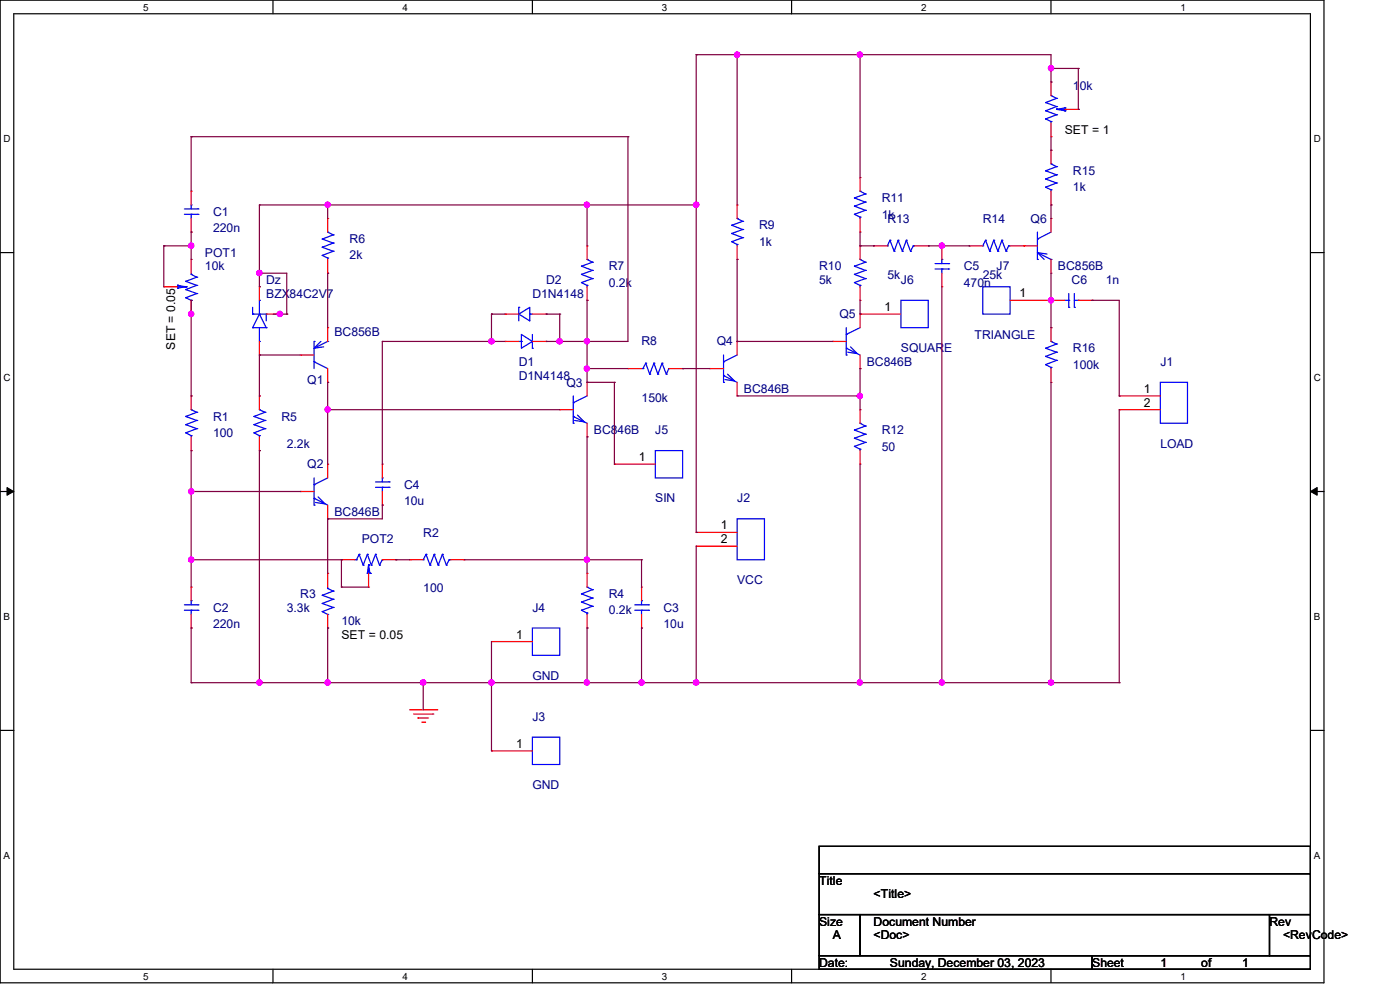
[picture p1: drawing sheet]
<svg xmlns="http://www.w3.org/2000/svg" width="297mm" height="210mm" viewBox="0 0 297 210" stroke-linecap="round" stroke-linejoin="round" font-family="sans-serif">
<path d="M0 0h280.9v208.5h-280.9zM2.9 2.9h275.1v202.7h-275.1z" fill="none" stroke="#000" stroke-width=".25"/>
<g fill="#fff">
<path d="M30.4 .3h1.1v2.4h-1.1z"/>
<path d="M30.4 205.9h1.1v2.3h-1.1z"/>
</g>
<path d="M57.9 0v2.9M57.9 205.6v2.9" fill="none" stroke="#000" stroke-width=".25"/>
<g fill="#fff">
<path d="M85.4 .3h1.1v2.4h-1.1z"/>
<path d="M85.4 205.9h1.1v2.3h-1.1z"/>
</g>
<path d="M112.9 0v2.9M112.9 205.6v2.9" fill="none" stroke="#000" stroke-width=".25"/>
<g fill="#fff">
<path d="M140.4 .3h1.2v2.4h-1.2z"/>
<path d="M140.4 205.9h1.2v2.3h-1.2z"/>
</g>
<path d="M167.9 0v2.9M167.9 205.6v2.9" fill="none" stroke="#000" stroke-width=".25"/>
<g fill="#fff">
<path d="M195.4 .3h1.2v2.4h-1.2z"/>
<path d="M195.4 205.9h1.2v2.3h-1.2z"/>
</g>
<path d="M223 0v2.9M223 205.6v2.9" fill="none" stroke="#000" stroke-width=".25"/>
<g fill="#fff">
<path d="M250.4 .3h1.2v2.4h-1.2z"/>
<path d="M250.4 205.9h1.2v2.3h-1.2z"/>
<path d="M.8 28.2h1.4v2.4h-1.4z"/>
<path d="M278.7 28.2h1.5v2.4h-1.5z"/>
<path d="M.8 78.9h1.4v2.3h-1.4z"/>
<path d="M278.7 78.9h1.5v2.3h-1.5z"/>
</g>
<path d="M0 53.6h2.9M278 53.6h2.9" fill="none" stroke="#000" stroke-width=".25"/>
<g fill="#fff">
<path d="M.8 129.6h1.3v2.3h-1.3z"/>
<path d="M278.7 129.6h1.4v2.3h-1.4z"/>
</g>
<path d="M0 104.3h2.9M278 104.3h2.9" fill="none" stroke="#000" stroke-width=".25"/>
<path d="M1.5 103.4l1.4 .9-1.4 .8zM278 104.3l1.4-.9v1.7z" fill="#000" stroke="#000" stroke-width=".21"/>
<g fill="#fff">
<path d="M.8 180.3h1.3v2.3h-1.3z"/>
<path d="M278.7 180.3h1.4v2.3h-1.4z"/>
</g>
<path d="M0 154.9h2.9M278 154.9h2.9M173.8 179.5h104.2v5.8h-104.2zM173.8 185.3h104.2v8.7h-104.2zM173.8 194h8.7v8.7h-8.7zM182.5 194h86.8v8.7h-86.8zM269.3 194h8.7v8.7h-8.7zM173.8 202.7h57.9v2.9h-57.9zM231.7 202.7h46.3v2.9h-46.3z" fill="none" stroke="#000" stroke-width=".25"/>
<g fill="none" stroke="#f00" stroke-width=".25">
<path d="M223 17.4h.1M223 17.4v2.9M182.5 37.7h.1M182.5 37.7v2.9M223 29h.1M223 31.9h.1M223 26.1v2.9M223 31.9v2.9M225.9 23.2h2.9M228.8 23.2h.1M40.6 55h.1M40.6 49.2h.1"/>
<path d="M40.6 40.6h.1M40.6 40.6v2.9M40.6 46.4v2.8M40.6 55v3M69.5 46.4h.1M69.5 58h.1M69.5 46.4v2.8M69.5 55v3M124.5 52.2h.1M124.5 52.2v2.8M156.4 43.5h.1M156.4 55h.1"/>
<path d="M156.4 43.5v2.9M156.4 52.2v2.8M182.5 49.2h.1M182.5 52.2h.1M182.5 46.4v2.8M182.5 52.2v2.8M185.3 52.2h.1M185.3 52.2h3M194 52.2h2.9M196.9 52.2h.1M199.8 52.2h.1M199.8 52.2v2.8"/>
<path d="M199.8 58v2.8M205.6 52.2h.1M205.6 52.2h2.9M214.3 52.2h5.8M217.2 52.2h.1M223 46.4h.1M223 58h.1M223 43.5h.1M223 40.6v2.9M223 46.4v2.8M223 55v3M34.8 60.8h.1"/>
<path d="M34.8 60.8h2.9M40.6 66.6h.1M40.6 63.7v2.9M55 60.8h.1M55 75.3h.1M55 60.8v2.9M55 72.4v2.9M56.5 66.6h2.9M59.4 66.6h.1M63.7 75.3h.1M63.7 75.3h2.9M69.5 69.5h.1"/>
<path d="M69.5 69.5v2.9M69.5 78.2v2.9M107.1 72.4h.1M107.1 66.6h.1M107.1 66.6h3M107.1 72.4h3M112.9 66.6h3M112.9 72.4h3M115.9 72.4h.1M115.9 66.6h.1M124.5 63.7h.1M124.5 60.8v2.9"/>
<path d="M133.2 78.2h.1M133.2 78.2h2.9M141.9 78.2h2.9M144.8 78.2h.1M150.6 78.2h.1M150.6 78.2h2.9M156.4 72.4h.1M156.4 72.4v2.9M176.7 72.4h.1M176.7 72.4h2.8M182.5 66.6h.1M182.5 63.7h.1"/>
<path d="M182.5 78.2h.1M182.5 60.8v2.9M182.5 66.6v2.9M182.5 75.3v2.9M182.5 66.6h8.6M199.8 60.8h.1M214.3 63.7h11.6M223 63.7h.1M223 69.5h.1M223 69.5v2.9M223 78.2v2.9M228.8 63.7h2.9"/>
<path d="M231.7 63.7h.1M40.6 84h.1M40.6 95.6h.1M40.6 84v2.9M40.6 92.7v2.9M55 84h.1M55 95.6h.1M55 84v2.9M55 92.7v2.9M69.5 81.1h.1M69.5 98.5h.1M69.5 98.5v2.9"/>
<path d="M81.1 98.5h.1M81.1 98.5v2.9M118.7 86.9h.1M118.7 86.9h2.9M124.5 81.1h.1M124.5 92.7h.1M124.5 81.1v2.9M124.5 89.8v2.9M130.3 98.5h.1M130.3 98.5h8.7M156.4 84h.1M156.4 81.1v2.9"/>
<path d="M182.5 86.9h.1M182.5 98.5h.1M182.5 86.9v2.9M182.5 95.6v2.9M223 81.1h.1M237.4 84h.1M237.4 86.9h.1M237.4 84h8.8M237.4 86.9h8.8M63.7 104.3h.1M63.7 104.3h2.9M69.5 110.1h.1"/>
<path d="M69.5 107.1v3M72.4 118.7h.1M72.4 118.7h2.9M81.1 107.1h.1M81.1 118.7h2.9M81.1 104.3v2.8M84 118.7h.1M86.9 118.7h.1M86.9 118.7h2.9M95.6 118.7h2.9M98.5 118.7h.1M147.7 112.9h.1"/>
<path d="M147.7 115.9h.1M147.7 112.9h8.7M147.7 115.9h8.7M40.6 133.2h.1M40.6 124.5h.1M40.6 124.5v2.9M40.6 130.3v2.9M69.5 133.2h.1M69.5 121.6h.1M69.5 121.6v2.9M69.5 130.3v2.9M78.2 124.5h.1"/>
<path d="M78.2 121.6v2.9M104.3 136.1h.1M104.3 136.1h8.6M124.5 121.6h.1M124.5 133.2h.1M124.5 121.6v2.9M124.5 130.3v2.9M136.1 133.2h.1M136.1 124.5h.1M136.1 124.5v2.9M136.1 130.3v2.9M86.9 150.6h5.8"/>
<path d="M87.8 151.5h4M88.6 152.3h.1M88.6 152.3h2.3M89.5 153.2h.6M90.1 153.2h.1M91.8 151.5h.1M92.7 150.6h.1M104.3 159.3h.1M104.3 159.3h8.6"/>
</g>
<g fill="none" stroke="#00f" stroke-width=".25">
<path d="M221.8 21.8h.1M221.8 23.5h.1M221.8 25.2h.1M221.8 39.7h.1M221.8 38h.1M221.8 36.2h.1M221.8 21.8l2.4 .8M221.8 23.5l2.4 .8M221.8 25.2l1.2 .6M221.8 39.7l1.2 .6M221.8 38l2.4 .8M221.8 36.2l2.4 .9"/>
<path d="M223 20.3h.1M223 25.8h.1M223 34.8h.1M223 20.3l1.2 .6M223 25.8v.3M223 34.8l1.2 .5M224.2 24.3h.1M224.2 22.6h.1M224.2 20.9h.1M224.2 23.2h.1M224.2 38.8h.1M224.2 37.1h.1"/>
<path d="M224.2 35.3h.1M224.2 24.3l-2.4 .9M224.2 22.6l-2.4 .9M224.2 20.9l-2.4 .9M224.2 23.2l1.7 .3M224.2 23.2h1.7M224.2 38.8l-2.4 .9M224.2 37.1l-2.4 .9M224.2 35.3l-2.4 .9M225.9 23.5h.1M225.9 22.9h.1M225.9 22.9l-1.7 .3"/>
<path d="M225.9 22.9v.6M39.1 45.5h2.9M39.1 44.3h2.9M39.4 59.7h.1M39.4 59.7l2.3 .8M40.6 58.2h.1M40.6 43.5h.1M40.6 45.5h.1M40.6 43.5v.8M40.6 45.5v.9M40.6 58v.2M40.6 58.2l1.1 .6"/>
<path d="M41.7 58.8h.1M41.7 58.8l-2.3 .9M42 45.5h.1M42 44.3h.1M68.4 54.2h.1M68.4 52.5h.1M68.4 50.7h.1M68.4 54.2l1.1 .5M68.4 52.5l2.3 .8M68.4 50.7l2.3 .9M69.5 49.2h.1M69.5 54.7h.1"/>
<path d="M69.5 54.7v.3M69.5 49.2l1.2 .6M70.7 53.3h.1M70.7 51.6h.1M70.7 49.8h.1M70.7 53.3l-2.3 .9M70.7 51.6l-2.3 .9M70.7 49.8l-2.3 .9M123.4 59.9h.1M123.4 58.2h.1M123.4 56.5h.1M123.4 59.9l1.1 .6"/>
<path d="M123.4 58.2l2.3 .9M123.4 56.5l2.3 .9M124.5 55h.1M124.5 55l1.2 .6M125.7 59.1h.1M125.7 57.4h.1M125.7 55.6h.1M125.7 59.1l-2.3 .8M125.7 57.4l-2.3 .8M125.7 55.6l-2.3 .9M155.2 51.3h.1M155.2 49.5h.1"/>
<path d="M155.2 47.8h.1M155.2 51.3l1.2 .6M155.2 49.5l2.4 .9M155.2 47.8l2.4 .9M156.4 46.4h.1M156.4 51.9h.1M156.4 46.4l1.2 .5M156.4 51.9v.3M157.6 50.4h.1M157.6 48.7h.1M157.6 46.9h.1M157.6 50.4l-2.4 .9"/>
<path d="M157.6 48.7l-2.4 .8M157.6 46.9l-2.4 .9M181.3 45.5h.1M181.3 43.7h.1M181.3 42h.1M181.3 59.9h.1M181.3 58.2h.1M181.3 56.5h.1M181.3 45.5l1.2 .6M181.3 43.7l2.3 .9M181.3 42l2.3 .9M181.3 59.9l1.2 .6"/>
<path d="M181.3 58.2l2.3 .9M181.3 56.5l2.3 .9M182.5 40.6h.1M182.5 46.1h.1M182.5 55h.1M182.5 40.6l1.1 .5M182.5 46.1v.3M182.5 55l1.1 .6M183.6 44.6h.1M183.6 42.9h.1M183.6 41.1h.1M183.6 59.1h.1"/>
<path d="M183.6 57.4h.1M183.6 55.6h.1M183.6 44.6l-2.3 .9M183.6 42.9l-2.3 .8M183.6 41.1l-2.3 .9M183.6 59.1l-2.3 .8M183.6 57.4l-2.3 .8M183.6 55.6l-2.3 .9M188.3 52.2h.1M188.8 51h.1M188.8 51l.9 2.3M188.8 51l-.5 1.2"/>
<path d="M189.7 53.3h.1M190.5 51h.1M190.5 51l.9 2.3M190.5 51l-.8 2.3M191.4 53.3h.1M192.3 51h.1M192.3 51l.9 2.3M192.3 51l-.9 2.3M193.2 53.3h.1M193.8 52.2h.1M193.8 52.2l-.6 1.1M193.8 52.2h.2"/>
<path d="M198.4 57.1h2.9M198.4 55.9h2.9M199.8 55h.1M199.8 57.1h.1M199.8 55v.9M199.8 57.1v.9M201.3 57.1h.1M201.3 55.9h.1M208.5 52.2h.1M209.1 51h.1M209.1 51l.9 2.3M209.1 51l-.6 1.2"/>
<path d="M210 53.3h.1M210.8 51h.1M210.8 51l.9 2.3M210.8 51l-.8 2.3M211.7 53.3h.1M212.6 51h.1M212.6 51l.8 2.3M212.6 51l-.9 2.3M213.4 53.3h.1M214 52.2h.1M214 52.2h.3M214 52.2l-.6 1.1"/>
<path d="M220.1 50.7h.1M220.1 55h.1M220.1 53.6l2.9 1.4M220.1 49.2v5.8M222.1 53.9l-2-.3 1.4 1.4M223 55h.1M223 40.3h.1M223 40.3v.3M223 49.2l-2.9 1.5M37.7 60.5h.1M37.7 61.1h.1M37.7 60.5l1.7 .3"/>
<path d="M37.7 60.5v.6M37.7 60.8h1.7M39.4 61.4h.1M39.4 63.2h.1M39.4 60.8h.1M39.4 61.4l2.3 .9M39.4 63.2l1.2 .5M39.4 60.8l-1.7 .3M40.6 63.7h.1M41.7 62.3h.1M41.7 60.5h.1M41.7 60.5l-2.3 .9"/>
<path d="M41.7 62.3l-2.3 .9M53.6 69.5h.1M53.6 66.6h.1M53.6 69.5h2.9M53.6 66.6h2.9M53.6 65.2v1.4M55 72.4h.1M55 63.7h.1M55 66.6h.1M55 63.7v2.9M55 69.5v2.9M55 66.6l1.5 2.9"/>
<path d="M55 66.6l-1.4 2.9M56.5 69.5h.1M56.5 66.6h.1M56.5 66.6v1.5M66.6 76.8h.1M66.6 72.4h.1M66.6 76.8l2.9 1.4M66.6 72.4v5.8M68.1 72.4l-1.5 1.5 2.1-.3M69.5 72.4h.1M69.5 72.4l-2.9 1.5M110.1 66.6l2.3-1.4v2.9z"/>
<path d="M110.1 65.2h.1M110.1 72.4h.5M110.1 65.2v2.9M110.6 71l2.3 1.4-2.3 1.5zM110.6 72.4h.1M112.4 66.6h.1M112.4 66.6h.5M112.9 73.9h.1M112.9 71v2.9M124.5 60.5h.1M124.5 60.5v.3M136.1 78.2h.3"/>
<path d="M136.4 78.2h.1M137 77h.1M137 77l-.6 1.2M137 77l.8 2.4M137.8 79.4h.1M138.7 77h.1M138.7 77l-.9 2.4M138.7 77l.9 2.4M139.6 79.4h.1M140.5 77h.1M140.5 77l-.9 2.4M140.5 77l.9 2.4"/>
<path d="M141.4 79.4h.1M141.9 78.2h.1M141.9 78.2l-.5 1.2M153.5 76.8h.1M153.5 79.7h.1M153.5 79.7l2.9 1.4M153.5 75.3v5.8M154.3 79.4l1.5 1.4-2-.3M156.4 75.3l-2.9 1.5M179.5 71h.1M179.5 73.9h.1M179.5 75.3h.1"/>
<path d="M179.5 73.9l3 1.4M179.5 69.5v5.8M180.4 73.6l1.5 1.4-2.1-.3M182.5 60.5h.1M182.5 60.5v.3M182.5 69.5l-3 1.5M191.1 63.7h5.8v5.8h-5.8zM208.5 60.8h5.8v5.8h-5.8zM221.8 77.3h.1M221.8 75.6h.1M221.8 73.9h.1M221.8 77.3l1.2 .6"/>
<path d="M221.8 75.6l2.4 .9M221.8 73.9l2.4 .8M223 72.4h.1M223 77.9h.1M223 77.9v.3M223 72.4l1.2 .6M224.2 76.5h.1M224.2 74.7h.1M224.2 73h.1M224.2 76.5l-2.4 .8M224.2 74.7l-2.4 .9M224.2 73l-2.4 .9"/>
<path d="M225.9 63.7h.8M226.7 65.2h.1M226.7 63.7h.1M226.7 62.3v2.9M227.9 65.2h.1M227.9 62.3v2.9M227.9 63.7h.9M228.8 63.7h.1M39.4 91.8h.1M39.4 90.1h.1M39.4 88.3h.1M39.4 91.8l1.2 .6"/>
<path d="M39.4 90.1l2.3 .8M39.4 88.3l2.3 .9M40.6 86.9h.1M40.6 92.4h.1M40.6 86.9l1.1 .6M40.6 92.4v.3M41.7 90.9h.1M41.7 89.2h.1M41.7 87.5h.1M41.7 90.9l-2.3 .9M41.7 89.2l-2.3 .9M41.7 87.5l-2.3 .8"/>
<path d="M53.9 91.8h.1M53.9 90.1h.1M53.9 88.3h.1M53.9 91.8l1.1 .6M53.9 90.1l2.3 .8M53.9 88.3l2.3 .9M55 86.9h.1M55 92.4h.1M55 86.9l1.2 .6M55 92.4v.3M56.2 90.9h.1M56.2 89.2h.1"/>
<path d="M56.2 87.5h.1M56.2 90.9l-2.3 .9M56.2 89.2l-2.3 .9M56.2 87.5l-2.3 .8M121.6 85.4h.1M121.6 88.3h.1M121.6 89.8h.1M121.6 88.3l2.9 1.5M121.6 84v5.8M122.5 88.1l1.5 1.4-2.1-.3M124.5 84l-2.9 1.4M139 95.6h5.8v5.8h-5.8z"/>
<path d="M153.5 81.1h.1M181.3 94.7h.1M181.3 93h.1M181.3 91.2h.1M181.3 94.7l1.2 .6M181.3 93l2.3 .9M181.3 91.2l2.3 .9M182.5 89.8h.1M182.5 95.3h.1M182.5 95.3v.3M182.5 89.8l1.1 .6M183.6 93.9h.1"/>
<path d="M183.6 92.1h.1M183.6 90.4h.1M183.6 93.9l-2.3 .8M183.6 92.1l-2.3 .9M183.6 90.4l-2.3 .8M246.2 81.1h5.7v8.7h-5.7zM66.6 102.8h.1M66.6 105.7h.1M66.6 107.1h.1M66.6 101.4v5.7M66.6 105.7l2.9 1.4M67.5 105.4l1.5 1.5-2.1-.3"/>
<path d="M69.5 101.4l-2.9 1.4M75.3 118.7h.3M75.6 118.7h.1M76.2 117.6h.1M76.2 117.6l.8 2.3M76.2 117.6l-.6 1.1M77 119.9h.1M77.9 117.6h.1M77.9 117.6l-.9 2.3M77.9 117.6l.9 2.3M78.2 119.9h.1M78.2 119.9l-.3 1.7"/>
<path d="M78.2 119.9l.3 1.7M78.2 119.9v1.7M78.8 119.9h.1M79.7 117.6h.1M79.7 117.6l-.9 2.3M79.7 117.6l.8 2.3M79.7 103.4h2.8M79.7 102.2h2.8M80.5 119.9h.1M81.1 118.7h.1M81.1 101.4h.1M81.1 103.4h.1"/>
<path d="M81.1 118.7l-.6 1.2M81.1 101.4v.8M81.1 103.4v.9M82.5 103.4h.1M82.5 102.2h.1M89.8 118.7h.1M90.4 117.6h.1M90.4 117.6l.8 2.3M90.4 117.6l-.6 1.1M91.2 119.9h.1M92.1 117.6h.1M92.1 117.6l.9 2.3"/>
<path d="M92.1 117.6l-.9 2.3M93 119.9h.1M93.9 117.6h.1M93.9 117.6l.8 2.3M93.9 117.6l-.9 2.3M94.7 119.9h.1M95.3 118.7h.1M95.3 118.7h.3M95.3 118.7l-.6 1.2M156.4 110.1h5.8v8.6h-5.8zM39.1 129.5h2.9M39.1 128.3h2.9"/>
<path d="M40.6 127.4h.1M40.6 129.5h.1M40.6 127.4v.9M40.6 129.5v.8M42 129.5h.1M42 128.3h.1M68.4 126.3h.1M68.4 128h.1M68.4 129.8h.1M68.4 126.3l2.3 .8M68.4 128l2.3 .9M68.4 129.8l1.1 .5"/>
<path d="M69.5 130.3h.1M69.5 124.8h.1M69.5 124.8l1.2 .6M69.5 124.5v.3M70.7 125.4h.1M70.7 127.1h.1M70.7 128.9h.1M70.7 125.4l-2.3 .9M70.7 127.1l-2.3 .9M70.7 128.9l-2.3 .9M77.9 121.6h.1M77.9 121.6h.6"/>
<path d="M78.5 121.6h.1M112.9 133.2h5.8v5.8h-5.8zM123.4 129.5h.1M123.4 127.7h.1M123.4 126h.1M123.4 129.5l1.1 .5M123.4 127.7l2.3 .9M123.4 126l2.3 .9M124.5 124.5h.1M124.5 130h.1M124.5 130v.3M124.5 124.5l1.2 .6"/>
<path d="M125.7 128.6h.1M125.7 126.9h.1M125.7 125.1h.1M125.7 128.6l-2.3 .9M125.7 126.9l-2.3 .8M125.7 125.1l-2.3 .9M134.7 129.5h2.9M134.7 128.3h2.9M136.1 127.4h.1M136.1 129.5h.1M136.1 127.4v.9M136.1 129.5v.8"/>
<path d="M137.6 129.5h.1M137.6 128.3h.1M112.9 156.4h5.8v5.8h-5.8z"/>
</g>
<g fill="none" stroke="#800040" stroke-width=".25">
<path d="M147.7 11.6h.1M147.7 11.6v101.3M147.7 11.6h75.3v5.8M156.4 11.6h.1M156.4 11.6v31.9M182.5 11.6h.1M182.5 11.6v26.1M223 14.5h.1M223 17.4h.1M223 14.5h5.8M228.8 14.5h.1M228.8 14.5v8.7"/>
<path d="M40.6 29h.1M40.6 29v11.6M40.6 29h92.6M133.2 29h.1M133.2 29v43.4h-17.3M223 31.9h.1M223 29v2.9M228.8 23.2h.1M34.8 52.2h.1M34.8 52.2h5.8M34.8 52.2v8.6M40.6 49.2h.1"/>
<path d="M40.6 52.2h.1M40.6 49.2v5.8M55 58h.1M55 43.5h.1M55 43.5v17.3M55 43.5h92.7M55 58h5.8v8.6M69.5 43.5h.1M69.5 58h.1M69.5 43.5v2.9M69.5 58v11.5M124.5 43.5h.1"/>
<path d="M124.5 43.5v8.7M156.4 55h.1M156.4 55v17.4M182.5 52.2h.1M182.5 49.2v3M182.5 52.2h2.8M185.3 52.2h.1M196.9 52.2h.1M196.9 52.2h8.7M205.6 52.2h.1M223 43.5h.1M223 43.5v2.9"/>
<path d="M223 58v11.5M40.6 63.7h.1M40.6 63.7v20.3M55 60.8h.1M55 75.3h.1M55 75.3v8.7M55 75.3h8.7M58 66.6h2.8M59.4 66.6h.1M60.8 66.6h.1M81.1 72.4h.1M81.1 72.4h26"/>
<path d="M81.1 72.4v26.1M104.3 66.6h.1M104.3 72.4h.1M104.3 66.6h2.8M104.3 66.6v5.8M115.9 66.6h.1M115.9 72.4h.1M115.9 66.6h2.8M118.7 66.6h.1M118.7 72.4h.1M118.7 66.6v5.8M124.5 63.7h.1"/>
<path d="M124.5 72.4h.1M124.5 78.2h.1M124.5 63.7v17.4M124.5 78.2h8.7M144.8 78.2h.1M144.8 78.2h5.8M156.4 72.4h.1M156.4 72.4h20.3M182.5 66.6h.1M182.5 78.2h.1M182.5 63.7v2.9M182.5 78.2v8.7"/>
<path d="M199.8 60.8v84M223 63.7h.1M223 69.5h.1M231.7 63.7h.1M231.7 63.7h5.7v20.3M40.6 84h.1M40.6 95.6h.1M40.6 95.6v28.9M55 84h.1M55 95.6h.1M55 95.6v49.2M69.5 81.1h.1"/>
<path d="M69.5 86.9h.1M69.5 81.1v17.4M69.5 86.9h49.2M124.5 92.7h.1M124.5 81.1h.1M124.5 92.7v28.9M124.5 81.1h5.8M130.3 81.1h.1M130.3 81.1v17.4M156.4 84h26.1M182.5 84h.1M182.5 98.5v46.3"/>
<path d="M223 81.1v63.7M237.4 84h.1M237.4 86.9v57.9M40.6 104.3h.1M40.6 118.7h.1M40.6 104.3h23.1M40.6 118.7h31.8M69.5 110.1h.1M69.5 110.1v11.5M72.4 118.7h.1M72.4 118.7v5.8M81.1 107.1h.1"/>
<path d="M81.1 107.1v3h-11.6M84 118.7h.1M84 118.7h2.9M98.5 118.7h37.6M124.5 118.7h.1M136.1 118.7h.1M136.1 118.7v5.8M147.7 112.9h.1M147.7 115.9v28.9M40.6 133.2h.1M40.6 133.2v11.6M69.5 133.2h.1"/>
<path d="M69.5 133.2v11.6M72.4 124.5h.1M72.4 124.5h5.8M104.3 136.1v23.2M124.5 133.2h.1M124.5 133.2v11.6M136.1 133.2h.1M136.1 133.2v11.6M40.6 144.8h.1M40.6 144.8h196.8M55 144.8h.1M69.5 144.8h.1"/>
<path d="M89.8 144.8h.1M89.8 144.8v5.8M104.3 144.8h.1M124.5 144.8h.1M136.1 144.8h.1M147.7 144.8h.1M182.5 144.8h.1M199.8 144.8h.1M223 144.8h.1M237.4 144.8h.1"/>
</g>
<g fill="#f0f" stroke="#f0f" stroke-width=".25">
<circle cx="156.4" cy="11.6" r=".55"/>
<circle cx="182.4" cy="11.6" r=".55"/>
<circle cx="223" cy="14.5" r=".55"/>
<circle cx="55" cy="57.9" r=".55"/>
<circle cx="69.5" cy="43.4" r=".55"/>
<circle cx="124.5" cy="43.4" r=".55"/>
<circle cx="147.7" cy="43.4" r=".56"/>
<circle cx="40.6" cy="52.1" r=".55"/>
<circle cx="199.8" cy="52.1" r=".55"/>
<circle cx="199.8" cy="144.8" r=".55"/>
<circle cx="223" cy="63.7" r=".55"/>
<circle cx="40.6" cy="66.6" r=".55"/>
<circle cx="59.4" cy="66.6" r=".55"/>
<circle cx="104.3" cy="72.4" r=".56"/>
<circle cx="118.7" cy="72.4" r=".56"/>
<circle cx="124.5" cy="72.4" r=".55"/>
<circle cx="124.5" cy="78.2" r=".55"/>
<circle cx="223" cy="144.8" r=".55"/>
<circle cx="182.4" cy="84" r=".55"/>
<circle cx="69.5" cy="86.9" r=".55"/>
<circle cx="124.5" cy="118.7" r=".55"/>
<circle cx="55" cy="144.8" r=".55"/>
<circle cx="182.4" cy="144.8" r=".55"/>
<circle cx="40.6" cy="118.7" r=".55"/>
<circle cx="40.6" cy="104.2" r=".55"/>
<circle cx="89.8" cy="144.8" r=".56"/>
<circle cx="69.5" cy="144.8" r=".55"/>
<circle cx="147.7" cy="144.8" r=".56"/>
<circle cx="136.1" cy="144.8" r=".55"/>
<circle cx="124.5" cy="144.8" r=".55"/>
<circle cx="104.3" cy="144.8" r=".56"/>
</g>
<g font-size="2.6" fill="#000080">
<text x="227.6" y="19.1">10k</text>
<text x="227.6" y="37.1">R15</text>
<text x="227.6" y="40.6">1k</text>
<text x="45.2" y="45.8">C1</text>
<text x="187.1" y="42.9">R11</text>
<text x="187.1" y="46.4">1k</text>
<text x="188.3" y="47.2">R13</text>
<text x="208.5" y="47.2">R14</text>
<text x="218.6" y="47.2">Q6</text>
<text x="45.2" y="49.3">220n</text>
<text x="74.2" y="51.6">R6</text>
<text x="161" y="48.7">R9</text>
<text x="161" y="52.2">1k</text>
<text x="43.5" y="54.5">POT1</text>
<text x="43.5" y="57.4">10k</text>
<text x="74.2" y="55">2k</text>
<text x="129.2" y="57.4">R7</text>
<text x="173.8" y="57.4">R10</text>
<text x="188.3" y="59.1">5k</text>
<text x="204.5" y="57.4">C5</text>
<text x="208.5" y="59.1">25k</text>
<text x="211.4" y="57.4">J7</text>
<text x="224.4" y="57.4">BC856B</text>
<text x="56.5" y="60.3">Dz</text>
<text x="56.5" y="63.2">BZX84C2V7</text>
<text x="112.9" y="63.2">D1N4148</text>
<text x="115.9" y="60.3">D2</text>
<text x="129.2" y="60.8">0.2k</text>
<text x="173.8" y="60.3">5k</text>
<text x="191.1" y="60.3">J6</text>
<text x="204.5" y="60.8">470n</text>
<text x="227.3" y="60.3">C6</text>
<text x="234.6" y="60.3">1n</text>
<text x="71" y="71.3">BC856B</text>
<text x="178.1" y="67.5">Q5</text>
<text x="206.8" y="71.8">TRIANGLE</text>
<text x="110.1" y="77.6">D1</text>
<text x="136.1" y="73.3">R8</text>
<text x="152.1" y="73.3">Q4</text>
<text x="183.9" y="77.6">BC846B</text>
<text x="191.1" y="74.8">SQUARE</text>
<text x="227.6" y="74.8">R16</text>
<text x="246.2" y="77.6">J1</text>
<text x="65.2" y="81.4">Q1</text>
<text x="110.1" y="80.5">D1N4148</text>
<text x="120.2" y="82">Q3</text>
<text x="157.8" y="83.4">BC846B</text>
<text x="227.6" y="78.2">100k</text>
<text x="45.2" y="89.2">R1</text>
<text x="59.7" y="89.2">R5</text>
<text x="136.1" y="85.2">150k</text>
<text x="45.2" y="92.7">100</text>
<text x="60.8" y="95">2.2k</text>
<text x="126" y="92.1">BC846B</text>
<text x="139" y="92.1">J5</text>
<text x="187.1" y="92.1">R12</text>
<text x="187.1" y="95.6">50</text>
<text x="246.2" y="95">LOAD</text>
<text x="65.2" y="99.4">Q2</text>
<text x="85.7" y="103.7">C4</text>
<text x="85.7" y="107.2">10u</text>
<text x="139" y="106.6">SIN</text>
<text x="156.4" y="106.6">J2</text>
<text x="71" y="109.5">BC846B</text>
<text x="89.8" y="113.8">R2</text>
<text x="76.7" y="115.3">POT2</text>
<text x="89.8" y="125.7">100</text>
<text x="156.4" y="124">VCC</text>
<text x="45.2" y="129.8">C2</text>
<text x="60.8" y="129.8">3.3k</text>
<text x="63.7" y="126.9">R3</text>
<text x="112.9" y="129.8">J4</text>
<text x="129.2" y="126.9">R4</text>
<text x="129.2" y="130.3">0.2k</text>
<text x="140.8" y="129.8">C3</text>
<text x="45.2" y="133.2">220n</text>
<text x="72.4" y="132.7">10k</text>
<text x="140.8" y="133.2">10u</text>
<text x="112.9" y="144.2">GND</text>
<text x="112.9" y="152.9">J3</text>
<text x="112.9" y="167.4">GND</text>
</g>
<g font-size="2.6">
<text x="225.9" y="28.4">SET = 1</text>
<text x="187.7" y="66">1</text>
<text x="216.3" y="63.1">1</text>
<text x="37.2" y="74.2" transform="rotate(-90 37.2 74.2)">SET = 0.05</text>
<text x="242.7" y="83.4">1</text>
<text x="242.7" y="86.3">2</text>
<text x="135.6" y="97.8">1</text>
<text x="152.9" y="112.3">1</text>
<text x="152.9" y="115.2">2</text>
<text x="72.4" y="135.6">SET = 0.05</text>
<text x="109.5" y="135.5">1</text>
<text x="109.5" y="158.7">1</text>
<text x="173.8" y="187.7">Title</text>
<text x="185.3" y="190.6">&lt;Title&gt;</text>
<text x="173.8" y="196.3">Size</text>
<text x="185.3" y="196.3">Document Number</text>
<text x="269.3" y="196.3">Rev</text>
<text x="176.7" y="199.3">A</text>
<text x="185.3" y="199.3">&lt;Doc&gt;</text>
<text x="272.2" y="199.3">&lt;RevCode&gt;</text>
<text x="173.8" y="205.1">Date:</text>
<text x="188.8" y="205.1">Sunday, December 03, 2023</text>
<text x="231.7" y="205.1">Sheet</text>
<text x="246.2" y="205.1">1</text>
<text x="254.8" y="205.1">of</text>
<text x="263.5" y="205.1">1</text>
</g>
<g font-size="2.1">
<text x="30.4" y="2.2">5</text>
<text x="85.4" y="2.2">4</text>
<text x="140.4" y="2.2">3</text>
<text x="195.4" y="2.2">2</text>
<text x="250.4" y="2.2">1</text>
<text x=".8" y="30.1">D</text>
<text x="278.7" y="30.1">D</text>
<text x=".8" y="80.8">C</text>
<text x="278.7" y="80.8">C</text>
<text x=".8" y="131.5">B</text>
<text x="278.7" y="131.5">B</text>
<text x=".8" y="182.2">A</text>
<text x="278.7" y="182.2">A</text>
<text x="30.4" y="207.8">5</text>
<text x="85.4" y="207.8">4</text>
<text x="140.4" y="207.8">3</text>
<text x="195.4" y="207.8">2</text>
<text x="250.4" y="207.8">1</text>
</g>
</svg>
